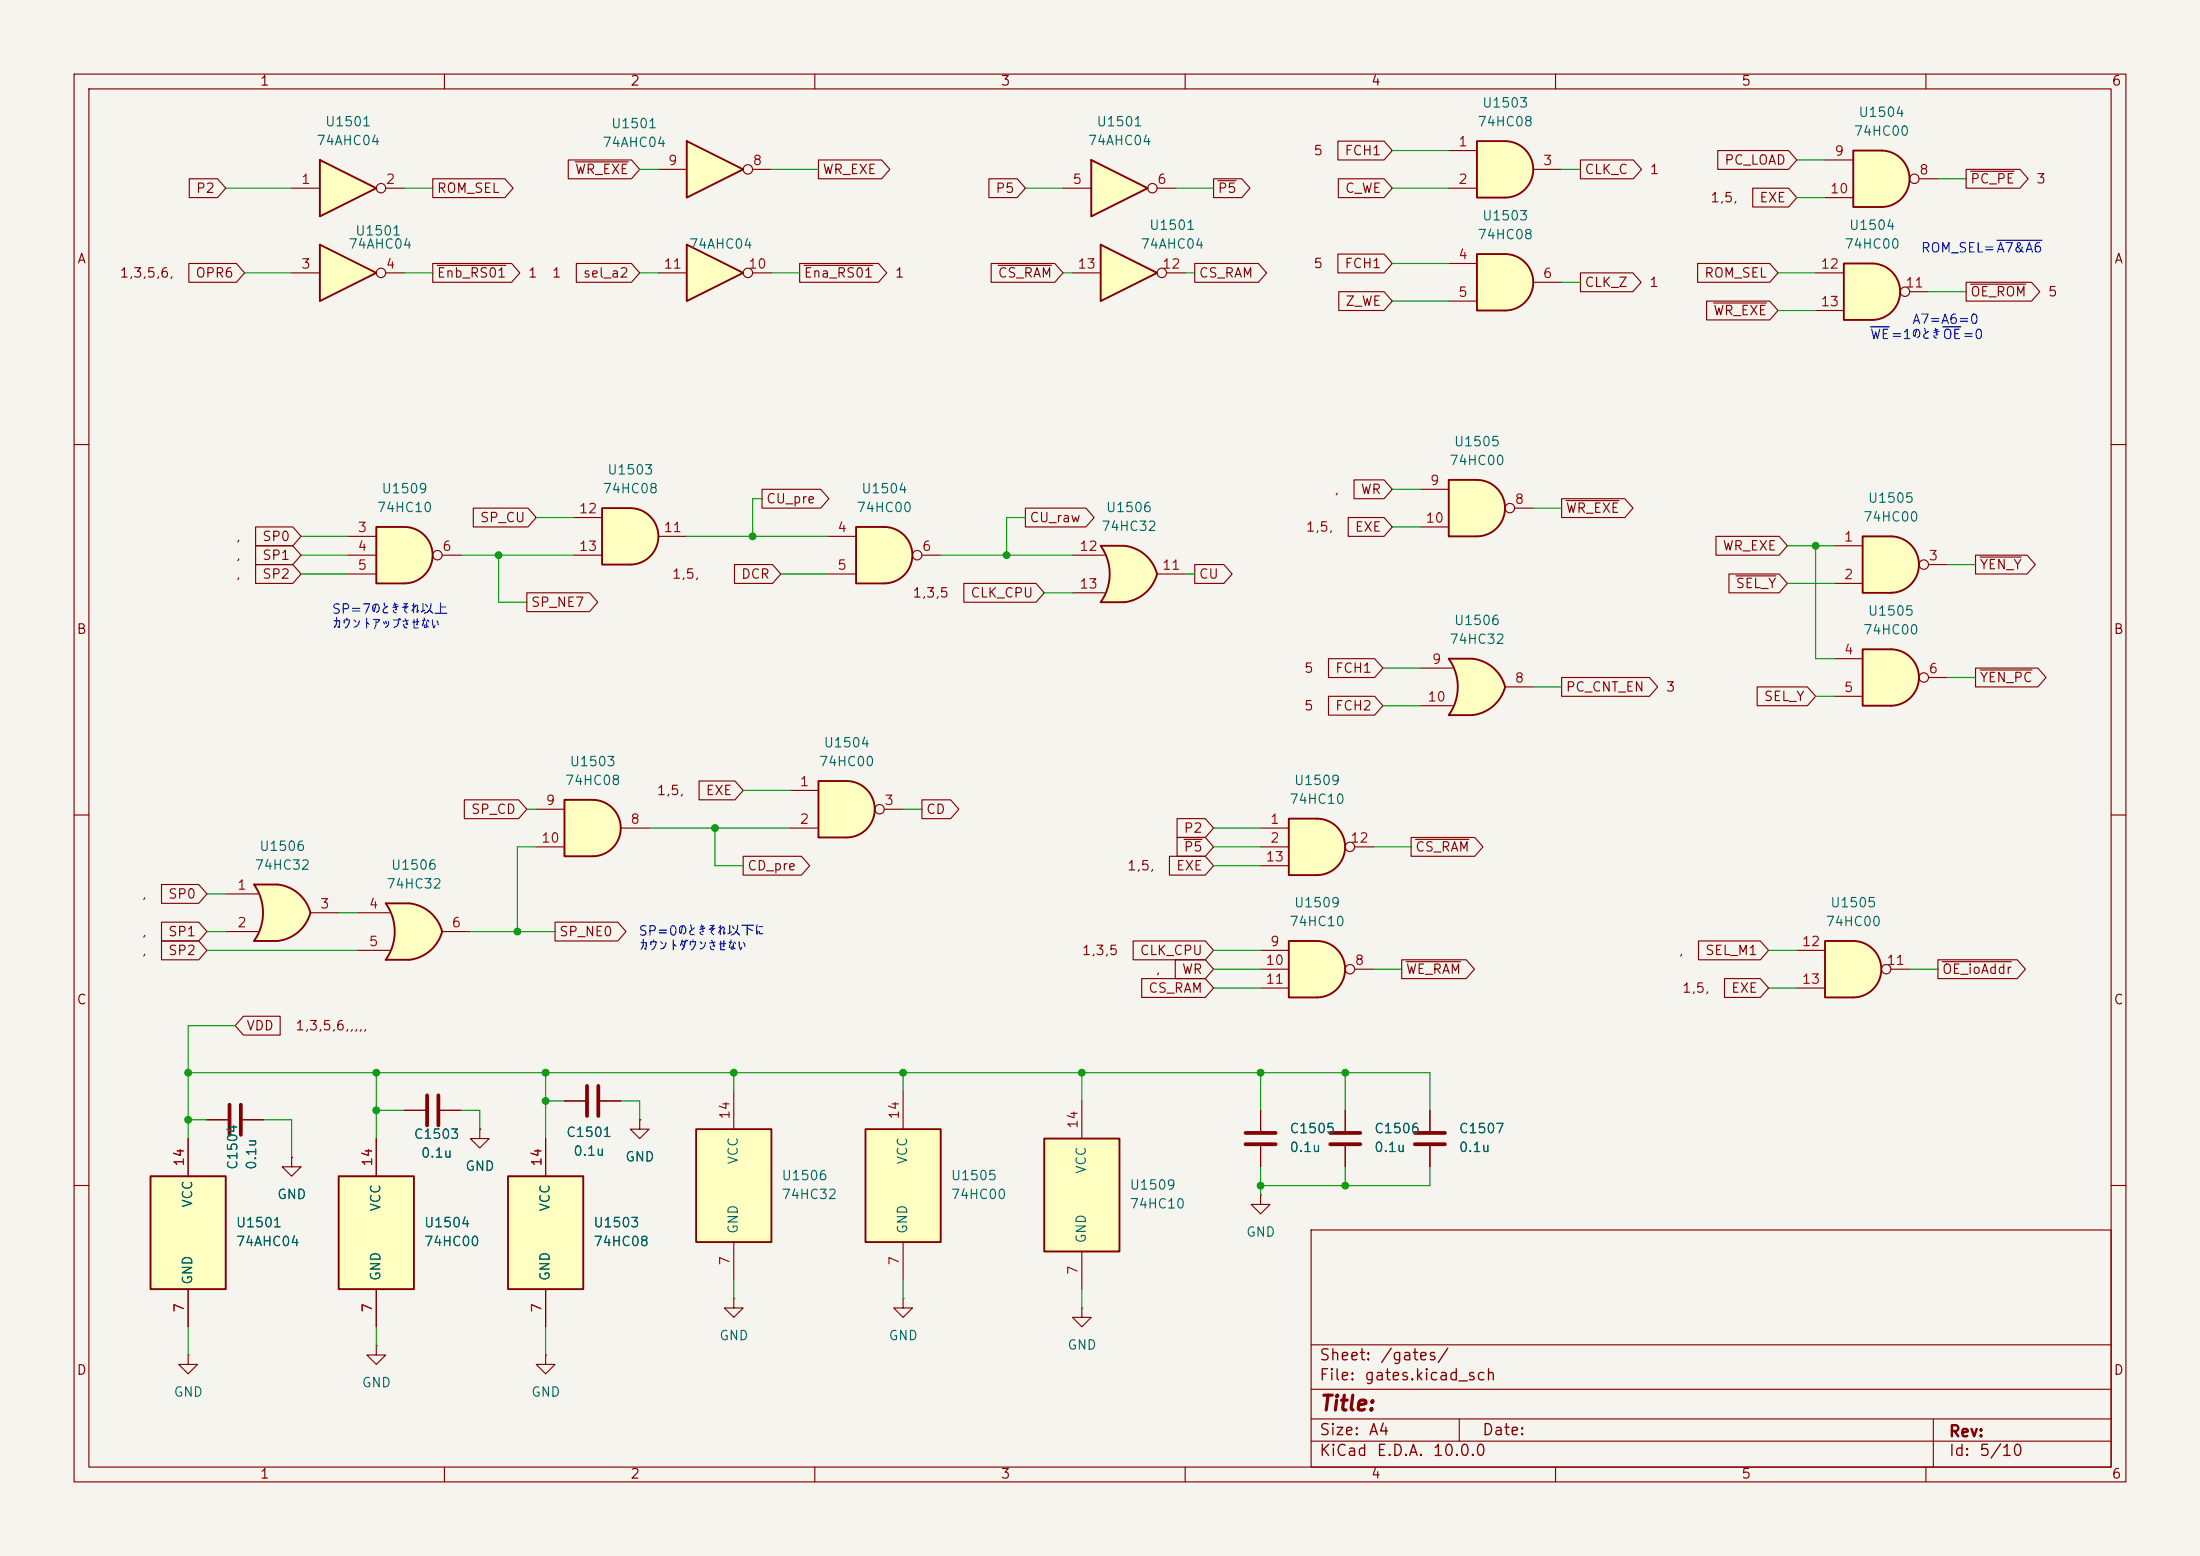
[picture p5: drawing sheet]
<svg xmlns="http://www.w3.org/2000/svg" width="297mm" height="210mm" viewBox="0 0 297 210" stroke-linecap="round" stroke-linejoin="round" font-family="sans-serif">
<path d="M0 0h297v210h-297z" fill="#f5f4ef" stroke="#f5f4ef" stroke-width=".14"/>
<g fill="none" stroke="#840000" stroke-width=".15">
<path d="M10 10h277v190h-277zM12 12h273v186h-273zM60 10v2M110 10v2M160 10v2M210 10v2M260 10v2M10 60h2M285 60h2M10 110h2M285 110h2M10 160h2"/>
<path d="M177 166h108v32h-108zM285 160h2M60 198v2M110 198v2M160 198v2M177 194.5h108M177 191.5h108M177 187.5h108M177 181.5h108M197 191.5v3M210 198v2M260 198v2"/>
<path d="M261 191.5v6.5"/>
</g>
<path d="M119.4 71.1a3.8 3.8 0 0 1 3.8 3.8 3.8 3.8 0 0 1-3.8 3.8z" fill="#ffffc2" stroke="#ffffc2" stroke-width=".14"/>
<path d="M115.6 71.1h3.8v7.6h-3.8z" fill="#ffffc2"/>
<path d="M115.6 71.1h3.8a3.8 3.8 0 0 1 3.8 3.8 3.8 3.8 0 0 1-3.8 3.8h-3.8z" fill="none" stroke="#840000" stroke-width=".25"/>
<g fill="none" stroke="#840000" stroke-width=".15">
<path d="M111.8 72.4h3.8M111.8 77.5h3.8M124.5 74.9h2.5"/>
<circle cx="123.8" cy="74.9" r=".63"/>
</g>
<path d="M80 108a3.8 3.8 0 0 1 3.8 3.8 3.8 3.8 0 0 1-3.8 3.8z" fill="#ffffc2" stroke="#ffffc2" stroke-width=".14"/>
<path d="M76.2 108h3.8v7.6h-3.8z" fill="#ffffc2"/>
<path d="M76.2 108h3.8a3.8 3.8 0 0 1 3.8 3.8 3.8 3.8 0 0 1-3.8 3.8h-3.8z" fill="none" stroke="#840000" stroke-width=".25"/>
<path d="M72.4 109.2h3.8M72.4 114.3h3.8M83.8 111.8h3.8M146 176.5v1.3h1.3l-1.3 1.3-1.2-1.3h1.2M146 176.5h.1" fill="none" stroke="#840000" stroke-width=".15"/>
<path d="M116.8 152.4h10.2v15.2h-10.2z" fill="#ffffc2"/>
<path d="M116.8 152.4h10.2v15.2h-10.2z" fill="none" stroke="#840000" stroke-width=".25"/>
<path d="M121.9 147.3v5.1M121.9 167.6v5.1" fill="none" stroke="#840000" stroke-width=".15"/>
<path d="M195.6 88.9h3.2M195.6 96.5h3.2" fill="none" stroke="#ffffc2" stroke-width=".14"/>
<g fill="#ffffc2" stroke="#ffffc2" stroke-width=".14">
<path d="M198.2 91.4l5 1.3a5.2 5.2 0 0 1-4.4 3.8z"/>
<path d="M198.8 88.9a5.1 5.1 0 0 1 4.4 3.8l-5 1.3z"/>
</g>
<path d="M195.6 88.9h3.2v7.6h-3.2a6.7 6.7 0 0 0 0-7.6z" fill="#ffffc2"/>
<path d="M198.8 88.9h-3.2a6.6 6.6 0 0 1 0 7.6h3.2M198.8 88.9a5.2 5.2 0 0 1 4.4 3.8 5.2 5.2 0 0 1-4.4 3.8" fill="none" stroke="#840000" stroke-width=".25"/>
<path d="M191.8 90.2h4.3M191.8 95.3h4.3M203.2 92.7h3.8" fill="none" stroke="#840000" stroke-width=".15"/>
<path d="M177.8 110.5a3.8 3.8 0 0 1 3.8 3.8 3.8 3.8 0 0 1-3.8 3.8z" fill="#ffffc2" stroke="#ffffc2" stroke-width=".14"/>
<path d="M174 110.5h3.8v7.6h-3.8z" fill="#ffffc2"/>
<path d="M174 110.5h3.8a3.8 3.8 0 0 1 3.8 3.8 3.8 3.8 0 0 1-3.8 3.8h-3.8z" fill="none" stroke="#840000" stroke-width=".25"/>
<g fill="none" stroke="#840000" stroke-width=".15">
<path d="M170.2 111.8h3.8M170.2 114.3h3.8M170.2 116.8h3.8M182.9 114.3h2.5"/>
<circle cx="182.2" cy="114.3" r=".63"/>
</g>
<path d="M114.3 105.4a3.8 3.8 0 0 1 3.8 3.8 3.8 3.8 0 0 1-3.8 3.8z" fill="#ffffc2" stroke="#ffffc2" stroke-width=".14"/>
<path d="M110.5 105.4h3.8v7.6h-3.8z" fill="#ffffc2"/>
<path d="M110.5 105.4h3.8a3.8 3.8 0 0 1 3.8 3.8 3.8 3.8 0 0 1-3.8 3.8h-3.8z" fill="none" stroke="#840000" stroke-width=".25"/>
<g fill="none" stroke="#840000" stroke-width=".15">
<path d="M106.7 106.7h3.8M106.7 111.8h3.8M119.4 109.2h2.5M27.9 151.1h2.8M32.8 151.1h2.8M54.6 149.9h2.8M59.4 149.9h2.8"/>
<circle cx="118.7" cy="109.2" r=".63"/>
</g>
<path d="M31 149.1v4.1M32.5 149.1v4.1M57.7 147.8v4.1M59.2 147.8v4.1" fill="none" stroke="#840000" stroke-width=".51"/>
<path d="M20.3 158.8h10.2v15.2h-10.2z" fill="#ffffc2"/>
<path d="M20.3 158.8h10.2v15.2h-10.2z" fill="none" stroke="#840000" stroke-width=".25"/>
<path d="M25.4 153.7v5.1M25.4 174v5.1" fill="none" stroke="#840000" stroke-width=".15"/>
<path d="M34.3 119.4h3.2M34.3 127h3.2" fill="none" stroke="#ffffc2" stroke-width=".14"/>
<g fill="#ffffc2" stroke="#ffffc2" stroke-width=".14">
<path d="M36.9 121.8l5 1.4a5.2 5.2 0 0 1-4.4 3.8z"/>
<path d="M37.5 119.4a5.1 5.1 0 0 1 4.4 3.8l-5 1.3z"/>
</g>
<path d="M34.3 119.4h3.2v7.6h-3.2a6.7 6.7 0 0 0 0-7.6z" fill="#ffffc2"/>
<path d="M37.5 119.4h-3.2a6.6 6.6 0 0 1 0 7.6h3.2M37.5 119.4a5.1 5.1 0 0 1 4.4 3.8 5.2 5.2 0 0 1-4.4 3.8" fill="none" stroke="#840000" stroke-width=".25"/>
<path d="M30.5 120.7h4.3M30.5 125.7h4.3M41.9 123.2h3.8" fill="none" stroke="#840000" stroke-width=".15"/>
<path d="M199.4 64.8a3.8 3.8 0 0 1 3.8 3.8 3.8 3.8 0 0 1-3.8 3.8z" fill="#ffffc2" stroke="#ffffc2" stroke-width=".14"/>
<path d="M195.6 64.8h3.8v7.6h-3.8z" fill="#ffffc2"/>
<path d="M195.6 64.8h3.8a3.8 3.8 0 0 1 3.8 3.8 3.8 3.8 0 0 1-3.8 3.8h-3.8z" fill="none" stroke="#840000" stroke-width=".25"/>
<g fill="none" stroke="#840000" stroke-width=".15">
<path d="M191.8 66h3.8M191.8 71.1h3.8M204.5 68.6h2.5"/>
<circle cx="203.8" cy="68.6" r=".63"/>
</g>
<path d="M203.2 34.3a3.8 3.8 0 0 1 3.8 3.8 3.8 3.8 0 0 1-3.8 3.8z" fill="#ffffc2" stroke="#ffffc2" stroke-width=".14"/>
<path d="M199.4 34.3h3.8v7.6h-3.8z" fill="#ffffc2"/>
<path d="M199.4 34.3h3.8a3.8 3.8 0 0 1 3.8 3.8 3.8 3.8 0 0 1-3.8 3.8h-3.8z" fill="none" stroke="#840000" stroke-width=".25"/>
<path d="M195.6 35.6h3.8M207 38.1h3.8M195.6 40.6h3.8" fill="none" stroke="#840000" stroke-width=".15"/>
<path d="M52.1 121.9h3.1M52.1 129.5h3.1" fill="none" stroke="#ffffc2" stroke-width=".14"/>
<g fill="#ffffc2" stroke="#ffffc2" stroke-width=".14">
<path d="M54.7 124.4l5 1.3a5.2 5.2 0 0 1-4.4 3.8z"/>
<path d="M55.3 121.9a5.1 5.1 0 0 1 4.4 3.8l-5 1.3z"/>
</g>
<path d="M52.1 121.9h3.1v7.6h-3.1a6.7 6.7 0 0 0 0-7.6z" fill="#ffffc2"/>
<path d="M55.2 121.9h-3.1a6.6 6.6 0 0 1 0 7.6h3.1M55.3 121.9a5.1 5.1 0 0 1 4.4 3.8 5.2 5.2 0 0 1-4.4 3.8" fill="none" stroke="#840000" stroke-width=".25"/>
<path d="M48.3 123.2h4.3M48.3 128.3h4.3M59.7 125.7h3.8M121.9 175.3v1.2h1.3l-1.3 1.3-1.3-1.3h1.3M121.9 175.3h.1M73.7 182.9v1.3h1.2l-1.2 1.2-1.3-1.2h1.3M73.7 182.9h.1" fill="none" stroke="#840000" stroke-width=".15"/>
<path d="M141 153.7h10.1v15.2h-10.1z" fill="#ffffc2"/>
<path d="M141 153.7h10.1v15.2h-10.1z" fill="none" stroke="#840000" stroke-width=".25"/>
<path d="M146 148.6v5.1M146 168.9v5.1" fill="none" stroke="#840000" stroke-width=".15"/>
<path d="M148.6 73.7h3.2M148.6 81.3h3.2" fill="none" stroke="#ffffc2" stroke-width=".14"/>
<g fill="#ffffc2" stroke="#ffffc2" stroke-width=".14">
<path d="M151.2 76.1l5 1.4a5.2 5.2 0 0 1-4.4 3.8z"/>
<path d="M151.8 73.7a5.1 5.1 0 0 1 4.4 3.8l-5 1.3z"/>
</g>
<path d="M148.6 73.7h3.2v7.6h-3.2a6.7 6.7 0 0 0 0-7.6z" fill="#ffffc2"/>
<path d="M148.6 73.7h3.2a5.1 5.1 0 0 1 4.4 3.8 5.2 5.2 0 0 1-4.4 3.8h-3.2a6.6 6.6 0 0 0 0-7.6z" fill="none" stroke="#840000" stroke-width=".25"/>
<path d="M144.8 74.9h4.3M156.2 77.5h3.8M144.8 80h4.3M64.8 152.4v1.3h1.2l-1.2 1.2-1.3-1.2h1.3M64.8 152.4h.1" fill="none" stroke="#840000" stroke-width=".15"/>
<path d="M45.7 158.8h10.2v15.2h-10.2z" fill="#ffffc2"/>
<path d="M45.7 158.8h10.2v15.2h-10.2z" fill="none" stroke="#840000" stroke-width=".25"/>
<path d="M39.4 156.2v1.3h1.2l-1.2 1.3-1.3-1.3h1.3M39.4 156.2h.1M50.8 153.7v5.1M50.8 174v5.1M25.4 182.9v1.3h1.3l-1.3 1.2-1.3-1.2h1.3M25.4 182.9h.1" fill="none" stroke="#840000" stroke-width=".15"/>
<path d="M147.3 21.6l7.6 3.8-7.6 3.8z" fill="#ffffc2"/>
<path d="M147.3 21.6l7.6 3.8-7.6 3.8z" fill="none" stroke="#840000" stroke-width=".25"/>
<g fill="none" stroke="#840000" stroke-width=".15">
<path d="M143.5 25.4h3.8M156.2 25.4h2.5"/>
<circle cx="155.6" cy="25.4" r=".63"/>
</g>
<path d="M148.6 33l7.6 3.8-7.6 3.8z" fill="#ffffc2"/>
<path d="M148.6 33l7.6 3.8-7.6 3.8z" fill="none" stroke="#840000" stroke-width=".25"/>
<g fill="none" stroke="#840000" stroke-width=".15">
<path d="M144.8 36.8h3.8M157.5 36.8h2.5M170.2 149.9v2.8M170.2 154.7v2.8M181.6 149.9v2.8M181.6 154.7v2.8M193 149.9v2.8M193 154.7v2.8M170.2 161.3v1.3h1.2l-1.2 1.2-1.3-1.2h1.3M170.2 161.3h.1M50.8 181.6v1.3h1.3l-1.3 1.3-1.3-1.3h1.3M50.8 181.6h.1"/>
<circle cx="156.8" cy="36.8" r=".63"/>
</g>
<path d="M168.1 154.4h4.1M168.1 152.9h4.1M179.6 154.4h4M179.6 152.9h4M191 154.4h4.1M191 152.9h4.1" fill="none" stroke="#840000" stroke-width=".51"/>
<path d="M177.8 127a3.8 3.8 0 0 1 3.8 3.8 3.8 3.8 0 0 1-3.8 3.8z" fill="#ffffc2" stroke="#ffffc2" stroke-width=".14"/>
<path d="M174 127h3.8v7.6h-3.8z" fill="#ffffc2"/>
<path d="M174 127h3.8a3.8 3.8 0 0 1 3.8 3.8 3.8 3.8 0 0 1-3.8 3.8h-3.8z" fill="none" stroke="#840000" stroke-width=".25"/>
<g fill="none" stroke="#840000" stroke-width=".15">
<path d="M170.2 130.8h3.8M170.2 128.3h3.8M170.2 133.4h3.8M182.9 130.8h2.5M76.2 148.6h2.8M81 148.6h2.8M99.1 175.3v1.2h1.2l-1.2 1.3-1.3-1.3h1.3M99.1 175.3h.1"/>
<circle cx="182.2" cy="130.8" r=".63"/>
</g>
<path d="M79.2 146.6v4M80.8 146.6v4" fill="none" stroke="#840000" stroke-width=".51"/>
<path d="M94 152.4h10.1v15.2h-10.1z" fill="#ffffc2"/>
<path d="M94 152.4h10.1v15.2h-10.1z" fill="none" stroke="#840000" stroke-width=".25"/>
<path d="M86.4 151.1v1.3h1.2l-1.2 1.3-1.3-1.3h1.3M86.4 151.1h.1M99.1 147.3v5.1M99.1 167.6v5.1" fill="none" stroke="#840000" stroke-width=".15"/>
<path d="M68.6 158.8h10.1v15.2h-10.1z" fill="#ffffc2"/>
<path d="M68.6 158.8h10.1v15.2h-10.1z" fill="none" stroke="#840000" stroke-width=".25"/>
<path d="M73.7 153.7v5.1M73.7 174v5.1" fill="none" stroke="#840000" stroke-width=".15"/>
<path d="M85.1 68.6a3.8 3.8 0 0 1 3.8 3.8 3.8 3.8 0 0 1-3.8 3.8z" fill="#ffffc2" stroke="#ffffc2" stroke-width=".14"/>
<path d="M81.3 68.6h3.8v7.6h-3.8z" fill="#ffffc2"/>
<path d="M81.3 68.6h3.8a3.8 3.8 0 0 1 3.8 3.8 3.8 3.8 0 0 1-3.8 3.8h-3.8z" fill="none" stroke="#840000" stroke-width=".25"/>
<path d="M77.5 69.9h3.8M77.5 74.9h3.8M88.9 72.4h3.8" fill="none" stroke="#840000" stroke-width=".15"/>
<path d="M250.2 127a3.8 3.8 0 0 1 3.8 3.8 3.8 3.8 0 0 1-3.8 3.8z" fill="#ffffc2" stroke="#ffffc2" stroke-width=".14"/>
<path d="M246.4 127h3.8v7.6h-3.8z" fill="#ffffc2"/>
<path d="M246.4 127h3.8a3.8 3.8 0 0 1 3.8 3.8 3.8 3.8 0 0 1-3.8 3.8h-3.8z" fill="none" stroke="#840000" stroke-width=".25"/>
<g fill="none" stroke="#840000" stroke-width=".15">
<path d="M242.6 128.3h3.8M242.6 133.4h3.8M255.3 130.8h2.5"/>
<circle cx="254.6" cy="130.8" r=".63"/>
</g>
<path d="M252.7 35.6a3.8 3.8 0 0 1 3.8 3.8 3.8 3.8 0 0 1-3.8 3.8z" fill="#ffffc2" stroke="#ffffc2" stroke-width=".14"/>
<path d="M248.9 35.6h3.8v7.6h-3.8z" fill="#ffffc2"/>
<path d="M248.9 35.6h3.8a3.8 3.8 0 0 1 3.8 3.8 3.8 3.8 0 0 1-3.8 3.8h-3.8z" fill="none" stroke="#840000" stroke-width=".25"/>
<g fill="none" stroke="#840000" stroke-width=".15">
<path d="M245.1 36.8h3.8M257.8 39.4h2.5M245.1 41.9h3.8"/>
<circle cx="257.2" cy="39.4" r=".63"/>
</g>
<path d="M254 20.3a3.8 3.8 0 0 1 3.8 3.8 3.8 3.8 0 0 1-3.8 3.8z" fill="#ffffc2" stroke="#ffffc2" stroke-width=".14"/>
<path d="M250.2 20.3h3.8v7.6h-3.8z" fill="#ffffc2"/>
<path d="M250.2 20.3h3.8a3.8 3.8 0 0 1 3.8 3.8 3.8 3.8 0 0 1-3.8 3.8h-3.8z" fill="none" stroke="#840000" stroke-width=".25"/>
<g fill="none" stroke="#840000" stroke-width=".15">
<path d="M246.4 21.6h3.8M246.4 26.7h3.8M259.1 24.1h2.5"/>
<circle cx="258.4" cy="24.1" r=".63"/>
</g>
<path d="M255.3 87.6a3.8 3.8 0 0 1 3.8 3.8 3.8 3.8 0 0 1-3.8 3.9z" fill="#ffffc2" stroke="#ffffc2" stroke-width=".14"/>
<path d="M251.5 87.6h3.8v7.7h-3.8z" fill="#ffffc2"/>
<path d="M251.5 87.6h3.8a3.8 3.8 0 0 1 3.8 3.8 3.8 3.8 0 0 1-3.8 3.9h-3.8z" fill="none" stroke="#840000" stroke-width=".25"/>
<g fill="none" stroke="#840000" stroke-width=".15">
<path d="M247.6 88.9h3.9M247.6 94h3.9M260.3 91.4h2.6"/>
<circle cx="259.7" cy="91.4" r=".63"/>
</g>
<path d="M255.3 72.4a3.8 3.8 0 0 1 3.8 3.8 3.8 3.8 0 0 1-3.8 3.8z" fill="#ffffc2" stroke="#ffffc2" stroke-width=".14"/>
<path d="M251.5 72.4h3.8v7.6h-3.8z" fill="#ffffc2"/>
<path d="M251.5 72.4h3.8a3.8 3.8 0 0 1 3.8 3.8 3.8 3.8 0 0 1-3.8 3.8h-3.8z" fill="none" stroke="#840000" stroke-width=".25"/>
<g fill="none" stroke="#840000" stroke-width=".15">
<path d="M247.6 73.7h3.9M247.6 78.7h3.9M260.3 76.2h2.6"/>
<circle cx="259.7" cy="76.2" r=".63"/>
</g>
<path d="M203.2 19.1a3.8 3.8 0 0 1 3.8 3.8 3.8 3.8 0 0 1-3.8 3.8z" fill="#ffffc2" stroke="#ffffc2" stroke-width=".14"/>
<path d="M199.4 19.1h3.8v7.6h-3.8z" fill="#ffffc2"/>
<path d="M199.4 19.1h3.8a3.8 3.8 0 0 1 3.8 3.8 3.8 3.8 0 0 1-3.8 3.8h-3.8z" fill="none" stroke="#840000" stroke-width=".25"/>
<path d="M195.6 20.3h3.8M195.6 25.4h3.8M207 22.9h3.8" fill="none" stroke="#840000" stroke-width=".15"/>
<path d="M54.6 71.1a3.8 3.8 0 0 1 3.8 3.8 3.8 3.8 0 0 1-3.8 3.8z" fill="#ffffc2" stroke="#ffffc2" stroke-width=".14"/>
<path d="M50.8 71.1h3.8v7.6h-3.8z" fill="#ffffc2"/>
<path d="M50.8 71.1h3.8a3.8 3.8 0 0 1 3.8 3.8 3.8 3.8 0 0 1-3.8 3.8h-3.8z" fill="none" stroke="#840000" stroke-width=".25"/>
<g fill="none" stroke="#840000" stroke-width=".15">
<path d="M47 72.4h3.8M47 74.9h3.8M47 77.5h3.8M59.7 74.9h2.5"/>
<circle cx="59.1" cy="74.9" r=".63"/>
</g>
<path d="M92.7 19.1l7.6 3.8-7.6 3.8z" fill="#ffffc2"/>
<path d="M92.7 19.1l7.6 3.8-7.6 3.8z" fill="none" stroke="#840000" stroke-width=".25"/>
<g fill="none" stroke="#840000" stroke-width=".15">
<path d="M88.9 22.9h3.8M101.6 22.9h2.5"/>
<circle cx="101" cy="22.9" r=".63"/>
</g>
<path d="M92.7 33l7.6 3.8-7.6 3.8z" fill="#ffffc2"/>
<path d="M92.7 33l7.6 3.8-7.6 3.8z" fill="none" stroke="#840000" stroke-width=".25"/>
<g fill="none" stroke="#840000" stroke-width=".15">
<path d="M88.9 36.8h3.8M101.6 36.8h2.5"/>
<circle cx="101" cy="36.8" r=".63"/>
</g>
<path d="M43.2 21.6l7.6 3.8-7.6 3.8z" fill="#ffffc2"/>
<path d="M43.2 21.6l7.6 3.8-7.6 3.8z" fill="none" stroke="#840000" stroke-width=".25"/>
<g fill="none" stroke="#840000" stroke-width=".15">
<path d="M39.4 25.4h3.8M52.1 25.4h2.5"/>
<circle cx="51.4" cy="25.4" r=".63"/>
</g>
<path d="M43.2 33l7.6 3.8-7.6 3.8z" fill="#ffffc2"/>
<path d="M43.2 33l7.6 3.8-7.6 3.8z" fill="none" stroke="#840000" stroke-width=".25"/>
<g fill="none" stroke="#840000" stroke-width=".15">
<path d="M180.6 19h6.2l1.2 1.3-1.2 1.3h-6.2zM25.5 35.6h6.4l1.1 1.2-1.1 1.3h-6.4zM25.6 24.1h3.8l1.1 1.3-1.1 1.3h-3.8zM39.4 36.8h3.8M52.1 36.8h2.5M58.4 35.6h10.7l1.1 1.2-1.1 1.3h-10.7zM58.4 24.1h9.8l1.1 1.3-1.1 1.3h-9.8zM59 35.8h9.3M76.7 21.6h8.5l1.2 1.3-1.2 1.2h-8.5zM77.7 21.8h7.1M77.8 35.6h7.4l1.2 1.2-1.2 1.3h-7.4zM107.9 35.6h10.7l1.1 1.2-1.1 1.3h-10.7z"/>
<path d="M108.6 35.8h9.2M110.5 21.6h8.5l1.1 1.3-1.1 1.2h-8.5zM133.5 24.1h3.8l1.1 1.3-1.1 1.3h-3.8zM133.8 35.6h8.6l1.1 1.2-1.1 1.3h-8.6zM134.7 35.8h7.3M161.3 35.6h8.6l1.1 1.2-1.1 1.3h-8.6zM163.8 24.1h3.8l1.2 1.3-1.2 1.3h-3.8zM164.4 24.4h2.5M180.6 34.3h6.2l1.2 1.3-1.2 1.2h-6.2zM180.7 24.1h6.1l1.2 1.3-1.2 1.3h-6.1zM180.7 39.4h6.1l1.2 1.2-1.2 1.3h-6.1zM213.4 36.8h7l1.2 1.3-1.2 1.3h-7z"/>
<path d="M213.4 21.6h7.1l1.1 1.3-1.1 1.2h-7.1zM229.2 35.6h9.7l1.1 1.2-1.1 1.3h-9.7zM231.9 20.3h9.6l1.1 1.3-1.1 1.3h-9.6zM236.6 25.4h4.9l1.1 1.3-1.1 1.2h-4.9zM265.4 38.1h8.9l1.1 1.3-1.1 1.2h-8.9zM265.4 22.9h7.3l1.1 1.2-1.1 1.3h-7.3zM266 38.4h7.5M266 23.1h5.9M230.4 40.6h8.5l1.1 1.3-1.1 1.3h-8.5zM231.3 40.9h7.2M34.5 76.2h5l1.1 1.3-1.1 1.2h-5zM34.5 71.1h5l1.1 1.3-1.1 1.3h-5z"/>
<path d="M34.5 73.7h5l1.1 1.2-1.1 1.3h-5zM63.9 68.6h7.4l1.1 1.3-1.1 1.2h-7.4zM99.2 76.2h5.1l1.1 1.3-1.1 1.2h-5.1zM102.9 66h7.9l1.1 1.3-1.1 1.3h-7.9zM130.1 78.7h9.8l1.1 1.3-1.1 1.3h-9.8zM138.4 68.6h8.2l1.1 1.3-1.1 1.2h-8.2zM161.3 76.2h3.9l1.1 1.3-1.1 1.2h-3.9zM182 69.8h4.8l1.2 1.3-1.2 1.3h-4.8zM182.8 64.8h4l1.2 1.2-1.2 1.3h-4zM210.8 67.3h8.6l1.1 1.3-1.1 1.3h-8.6zM211.4 67.6h7.2M231.7 72.4h8.5l1.1 1.3-1.1 1.2h-8.5z"/>
<path d="M233.4 77.5h6.8l1.1 1.2-1.1 1.3h-6.8zM234.4 77.7h5.3M266.7 74.9h7l1.1 1.3-1.1 1.3h-7zM267.3 75.2h5.6M71.1 80h8.5l1.1 1.3-1.1 1.3h-8.5zM179.3 94h6.3l1.1 1.3-1.1 1.2h-6.3zM179.3 88.9h6.3l1.1 1.3-1.1 1.2h-6.3zM210.8 91.4h11.9l1.1 1.3-1.1 1.3h-11.9zM237.2 92.7h6.8l1.1 1.3-1.1 1.3h-6.8zM266.7 90.2h8.4l1.1 1.2-1.1 1.3h-8.4zM267.3 90.4h7M21.8 119.4h5l1.1 1.3-1.1 1.2h-5z"/>
<path d="M62.7 107.9h7.3l1.1 1.3-1.1 1.3h-7.3zM94.4 105.4h4.8l1.1 1.3-1.1 1.3h-4.8zM100.3 115.6h7.9l1.1 1.2-1.1 1.3h-7.9zM124.5 107.9h3.8l1.1 1.3-1.1 1.3h-3.8zM157.9 115.6h4.8l1.1 1.2-1.1 1.3h-4.8zM158.9 110.5h3.8l1.1 1.3-1.1 1.2h-3.8zM158.9 113h3.8l1.1 1.3-1.1 1.3h-3.8zM159.8 113.3h2.5M190.5 113h8.6l1.1 1.3-1.1 1.3h-8.6zM191.1 113.3h7.2M21.8 124.5h5l1.1 1.2-1.1 1.3h-5zM21.8 127h5l1.1 1.3-1.1 1.2h-5z"/>
<path d="M32.9 137.2h4.9v2.5h-4.9l-1.2-1.3zM74.9 124.5h8.5l1.1 1.2-1.1 1.3h-8.5zM153 127h9.7l1.1 1.3-1.1 1.2h-9.7zM154.1 132.1h8.6l1.1 1.3-1.1 1.2h-8.6zM158.7 129.5h4l1.1 1.3-1.1 1.3h-4zM189.2 129.5h8.7l1.2 1.3-1.2 1.3h-8.7zM189.8 129.8h7.4M229.3 127h8.3l1.2 1.3-1.2 1.2h-8.3zM232.8 132.1h4.8l1.2 1.3-1.2 1.2h-4.8zM261.6 129.5h10.7l1.1 1.3-1.1 1.3h-10.7zM262.2 129.8h9.3M25.4 153.7v5.1"/>
<path d="M27.9 151.1h2.8M32.8 151.1h2.8M39.4 156.2h.1M50.8 153.7v5.1M54.6 149.9h2.8M59.4 149.9h2.8M64.8 152.4h.1M73.7 153.7v5.1M76.2 148.6h2.8M81 148.6h2.8M86.4 151.1h.1M170.2 149.9v2.8"/>
<path d="M170.2 154.7v2.8M181.6 149.9v2.8M181.6 154.7v2.8M193 149.9v2.8M193 154.7v2.8M25.4 174v5.1M50.8 174v5.1M73.7 174v5.1"/>
<circle cx="51.4" cy="36.8" r=".63"/>
</g>
<g fill="none" stroke="#009600" stroke-width=".15">
<path d="M30.5 25.4h8.9M33 36.8h6.4M54.6 25.4h3.8M54.6 36.8h3.8M86.4 22.9h2.5M86.4 36.8h2.5M104.1 22.9h6.4M104.1 36.8h3.8M138.4 25.4h5.1M143.5 36.8h1.3M158.7 25.4h5.1M160 36.8h1.3"/>
<path d="M188 25.4h7.6M188 35.6h7.6M188 20.3h7.6M210.8 22.9h2.6M210.8 38.1h2.6M240 36.8h5.1M242.6 26.7h3.8M242.6 21.6h3.8M260.3 39.4h5.1M261.6 24.1h3.8M188 40.6h7.6M240 41.9h5.1"/>
<path d="M40.6 77.5h6.4M40.6 74.9h6.4M40.6 72.4h6.4M62.2 74.9h15.3M67.3 74.9v6.4h3.8M72.4 69.9h5.1M92.7 72.4h19.1M102.9 67.3h-1.3v5.1M105.4 77.5h6.4M127 74.9h17.8M138.4 69.9h-2.5v5M160 77.5h1.3"/>
<path d="M188 66h3.8M188 71.1h3.8M207 68.6h3.8M241.3 73.7h6.3M241.3 78.7h6.3M245.1 73.7v15.2h2.5M262.9 76.2h3.8M141 80h3.8M186.7 95.3h5.1M186.7 90.2h5.1M207 92.7h3.8M245.1 94h2.5"/>
<path d="M262.9 91.4h3.8M71.1 109.2h1.3M72.4 114.3h-2.6v11.4M87.6 111.8h19.1M96.5 111.8v5h3.8M100.3 106.7h6.4M121.9 109.2h2.6M163.8 114.3h6.4M163.8 111.8h6.4M163.8 116.8h6.4M185.4 114.3h5.1M27.9 125.7h2.6"/>
<path d="M27.9 128.3h20.4M27.9 120.7h2.6M31.7 138.4h-6.3v15.3M45.7 123.2h2.6M63.5 125.7h11.4M163.8 133.4h6.4M163.8 128.3h6.4M163.8 130.8h6.4M185.4 130.8h3.8M238.8 133.4h3.8M238.8 128.3h3.8M257.8 130.8h3.8"/>
<path d="M25.4 144.8h167.6v5.1M25.4 151.1h2.5M35.6 151.1h3.8v5.1M50.8 144.8v8.9M50.8 149.9h3.8M62.2 149.9h2.6v2.5M73.7 148.6h2.5M73.7 144.8v8.9M83.8 148.6h2.6v2.5M99.1 144.8v2.5M121.9 144.8v2.5M146 144.8v3.8"/>
<path d="M170.2 144.8v5.1M170.2 157.5v3.8M181.6 144.8v5.1M181.6 157.5v2.5M193 157.5v2.5h-22.8M25.4 179.1v3.8M50.8 179.1v2.5M73.7 179.1v3.8M99.1 172.7v2.6M121.9 172.7v2.6M146 174v2.5"/>
</g>
<path d="M269.5 32.4h6.2M252.5 44.1h2.5M262.3 44.1h2.4" fill="none" stroke="#0000c2" stroke-width=".15"/>
<g fill="#009600" stroke="#009600" stroke-width=".14">
<circle cx="50.8" cy="144.8" r=".46"/>
<circle cx="50.8" cy="149.9" r=".46"/>
<circle cx="25.4" cy="151.1" r=".46"/>
<circle cx="73.7" cy="148.6" r=".46"/>
<circle cx="25.4" cy="144.8" r=".46"/>
<circle cx="101.6" cy="72.4" r=".46"/>
<circle cx="135.9" cy="74.9" r=".46"/>
<circle cx="67.3" cy="74.9" r=".46"/>
<circle cx="181.6" cy="160" r=".46"/>
<circle cx="121.9" cy="144.8" r=".46"/>
<circle cx="146" cy="144.8" r=".46"/>
<circle cx="170.2" cy="160" r=".46"/>
<circle cx="170.2" cy="144.8" r=".46"/>
<circle cx="69.8" cy="125.7" r=".46"/>
<circle cx="73.7" cy="144.8" r=".46"/>
<circle cx="99.1" cy="144.8" r=".46"/>
<circle cx="96.5" cy="111.8" r=".46"/>
<circle cx="245.1" cy="73.7" r=".46"/>
<circle cx="181.6" cy="144.8" r=".46"/>
</g>
<text font-size="2" fill="#840000" x="178" y="190.9">Title:</text>
<g font-size="1.5" fill="#840000">
<text x="178" y="184">Sheet:</text>
<text x="186.2" y="184">/gates/</text>
<text x="178" y="186.7">File:</text>
<text x="184.1" y="186.7">gates.kicad_sch</text>
<text x="178" y="196.9">KiCad</text>
<text x="178" y="194.1">Size:</text>
<text x="184.7" y="194.1">A4</text>
<text x="185.7" y="196.9">E.D.A.</text>
<text x="193.3" y="196.9">10.0.0</text>
<text x="200" y="194.1">Date:</text>
<text x="263" y="194.3">Rev:</text>
<text x="263" y="196.9">Id:</text>
<text x="267.1" y="196.9">5/10</text>
</g>
<g font-size="1.3" fill="#840000">
<text x="35" y="11.9">1</text>
<text x="85" y="11.9">2</text>
<text x="135" y="11.9">3</text>
<text x="185" y="11.9">4</text>
<text x="235" y="11.9">5</text>
<text x="285" y="11.9">6</text>
<text x="77.5" y="23.8">WR_EXE</text>
<text x="111" y="23.8">WR_EXE</text>
<text x="177.2" y="21.3">5</text>
<text x="181.4" y="21.3">FCH1</text>
<text x="213.8" y="23.8">CLK_C</text>
<text x="222.6" y="23.8">1</text>
<text x="232.7" y="22.5">PC_LOAD</text>
<text x="26.4" y="26.4">P2</text>
<text x="58.9" y="26.4">ROM_SEL</text>
<text x="134.3" y="26.4">P5</text>
<text x="164.3" y="26.4">P5</text>
<text x="181.5" y="26.4">C_WE</text>
<text x="230.8" y="27.6">1,5,</text>
<text x="237.4" y="27.6">EXE</text>
<text x="265.9" y="25.1">PC_PE</text>
<text x="274.8" y="25.1">3</text>
<text x="10.3" y="35.9">A</text>
<text x="285.3" y="35.9">A</text>
<text x="16.1" y="37.8">1,3,5,6,</text>
<text x="26.3" y="37.8">OPR6</text>
<text x="58.9" y="37.8">Enb_RS01</text>
<text x="71.2" y="37.8">1</text>
<text x="74.4" y="37.8">1</text>
<text x="78.6" y="37.8">sel_a2</text>
<text x="108.4" y="37.8">Ena_RS01</text>
<text x="120.7" y="37.8">1</text>
<text x="134.6" y="37.8">CS_RAM</text>
<text x="161.8" y="37.8">CS_RAM</text>
<text x="177.2" y="36.5">5</text>
<text x="181.4" y="36.5">FCH1</text>
<text x="181.6" y="41.6">Z_WE</text>
<text x="213.8" y="39.1">CLK_Z</text>
<text x="222.6" y="39.1">1</text>
<text x="230" y="37.8">ROM_SEL</text>
<text x="265.9" y="40.3">OE_ROM</text>
<text x="276.4" y="40.3">5</text>
<text x="231.2" y="42.9">WR_EXE</text>
<text x="64.7" y="70.8">SP_CU</text>
<text x="103.3" y="68.3">CU_pre</text>
<text x="138.9" y="70.8">CU_raw</text>
<text x="180" y="67">,</text>
<text x="183.6" y="67">WR</text>
<text x="211.3" y="69.5">WR_EXE</text>
<text x="31.7" y="73.3">,</text>
<text x="31.7" y="75.9">,</text>
<text x="35.3" y="73.3">SP0</text>
<text x="35.3" y="75.9">SP1</text>
<text x="176.2" y="72.1">1,5,</text>
<text x="182.8" y="72.1">EXE</text>
<text x="232.5" y="74.6">WR_EXE</text>
<text x="267.2" y="77.2">YEN_Y</text>
<text x="31.7" y="78.4">,</text>
<text x="35.3" y="78.4">SP2</text>
<text x="71.6" y="82.2">SP_NE7</text>
<text x="90.6" y="78.4">1,5,</text>
<text x="100" y="78.4">DCR</text>
<text x="123.1" y="81">1,3,5</text>
<text x="130.9" y="81">CLK_CPU</text>
<text x="161.8" y="78.4">CU</text>
<text x="234.2" y="79.7">SEL_Y</text>
<text x="10.3" y="85.9">B</text>
<text x="285.3" y="85.9">B</text>
<text x="176" y="91.1">5</text>
<text x="180.2" y="91.1">FCH1</text>
<text x="211.3" y="93.7">PC_CNT_EN</text>
<text x="224.8" y="93.7">3</text>
<text x="238" y="94.9">SEL_Y</text>
<text x="267.2" y="92.4">YEN_PC</text>
<text x="176" y="96.2">5</text>
<text x="180.2" y="96.2">FCH2</text>
<text x="88.6" y="107.6">1,5,</text>
<text x="95.2" y="107.6">EXE</text>
<text x="63.5" y="110.2">SP_CD</text>
<text x="124.9" y="110.2">CD</text>
<text x="159.7" y="112.7">P2</text>
<text x="100.8" y="117.8">CD_pre</text>
<text x="152.1" y="117.8">1,5,</text>
<text x="158.7" y="117.8">EXE</text>
<text x="159.7" y="115.3">P5</text>
<text x="191" y="115.3">CS_RAM</text>
<text x="19" y="121.6">,</text>
<text x="22.6" y="121.6">SP0</text>
<text x="19" y="126.7">,</text>
<text x="19" y="129.2">,</text>
<text x="22.6" y="126.7">SP1</text>
<text x="22.6" y="129.2">SP2</text>
<text x="75.4" y="126.7">SP_NE0</text>
<text x="146" y="129.2">1,3,5</text>
<text x="153.8" y="129.2">CLK_CPU</text>
<text x="155.9" y="131.8">,</text>
<text x="159.5" y="131.8">WR</text>
<text x="189.7" y="131.8">WE_RAM</text>
<text x="226.5" y="129.2">,</text>
<text x="230.1" y="129.2">SEL_M1</text>
<text x="262.1" y="131.8">OE_ioAddr</text>
<text x="10.3" y="135.9">C</text>
<text x="154.9" y="134.3">CS_RAM</text>
<text x="227" y="134.3">1,5,</text>
<text x="233.6" y="134.3">EXE</text>
<text x="285.3" y="135.9">C</text>
<text x="33.2" y="139.4">VDD</text>
<text x="39.8" y="139.4">1,3,5,6,,,,,</text>
<text x="10.3" y="185.9">D</text>
<text x="285.3" y="185.9">D</text>
<text x="35" y="199.9">1</text>
<text x="85" y="199.9">2</text>
<text x="135" y="199.9">3</text>
<text x="185" y="199.9">4</text>
<text x="235" y="199.9">5</text>
<text x="285" y="199.9">6</text>
</g>
<g font-size="1.3" fill="#006464">
<text x="43.8" y="17.4">U1501</text>
<text x="82.4" y="17.6">U1501</text>
<text x="147.9" y="17.4">U1501</text>
<text x="199.4" y="17.4">74HC08</text>
<text x="200" y="14.8">U1503</text>
<text x="250.8" y="16.1">U1504</text>
<text x="42.6" y="19.9">74AHC04</text>
<text x="81.2" y="20.2">74AHC04</text>
<text x="146.8" y="19.9">74AHC04</text>
<text x="250.2" y="18.6">74HC00</text>
<text x="46.9" y="33.9">74AHC04</text>
<text x="47.9" y="32.1">U1501</text>
<text x="92.9" y="33.9">74AHC04</text>
<text x="153.9" y="33.9">74AHC04</text>
<text x="155.1" y="31.3">U1501</text>
<text x="199.4" y="32.6">74HC08</text>
<text x="200" y="30.1">U1503</text>
<text x="248.9" y="33.9">74HC00</text>
<text x="249.5" y="31.3">U1504</text>
<text x="81.9" y="64.4">U1503</text>
<text x="195.6" y="63.1">74HC00</text>
<text x="196.2" y="60.6">U1505</text>
<text x="50.8" y="69.4">74HC10</text>
<text x="51.4" y="66.9">U1509</text>
<text x="81.3" y="66.9">74HC08</text>
<text x="115.6" y="69.4">74HC00</text>
<text x="116.2" y="66.9">U1504</text>
<text x="148.6" y="72">74HC32</text>
<text x="149.2" y="69.4">U1506</text>
<text x="251.4" y="70.7">74HC00</text>
<text x="252.1" y="68.2">U1505</text>
<text x="252.1" y="83.4">U1505</text>
<text x="195.6" y="87.2">74HC32</text>
<text x="196.2" y="84.7">U1506</text>
<text x="251.4" y="86">74HC00</text>
<text x="111.1" y="101.2">U1504</text>
<text x="76.2" y="106.3">74HC08</text>
<text x="76.8" y="103.7">U1503</text>
<text x="110.5" y="103.7">74HC00</text>
<text x="174.6" y="106.3">U1509</text>
<text x="174" y="108.8">74HC10</text>
<text x="34.3" y="117.7">74HC32</text>
<text x="34.9" y="115.2">U1506</text>
<text x="52.7" y="117.7">U1506</text>
<text x="52.1" y="120.2">74HC32</text>
<text x="174" y="125.3">74HC10</text>
<text x="174.6" y="122.8">U1509</text>
<text x="246.4" y="125.3">74HC00</text>
<text x="247" y="122.8">U1505</text>
<text x="55.8" y="154">C1503</text>
<text x="76.3" y="153.8">C1501</text>
<text x="174" y="153.3">C1505</text>
<text x="174" y="155.8">0.1u</text>
<text x="185.4" y="153.3">C1506</text>
<text x="185.4" y="155.8">0.1u</text>
<text x="196.9" y="153.3">C1507</text>
<text x="196.9" y="155.8">0.1u</text>
<text x="32.4" y="158" transform="rotate(-90 32.4 158)">C1504</text>
<text x="34.9" y="158" transform="rotate(-90 34.9 158)">0.1u</text>
<text x="56.7" y="156.6">0.1u</text>
<text x="62.7" y="158.3">GND</text>
<text x="77.3" y="156.3">0.1u</text>
<text x="84.3" y="157.1">GND</text>
<text x="99.9" y="157.2" transform="rotate(-90 99.9 157.2)">VCC</text>
<text x="105.4" y="159.6">U1506</text>
<text x="122.8" y="157.2" transform="rotate(-90 122.8 157.2)">VCC</text>
<text x="128.3" y="159.6">U1505</text>
<text x="146.9" y="158.5" transform="rotate(-90 146.9 158.5)">VCC</text>
<text x="152.4" y="160.9">U1509</text>
<text x="26.3" y="163.1" transform="rotate(-90 26.3 163.1)">VCC</text>
<text x="31.8" y="166">U1501</text>
<text x="37.3" y="162.2">GND</text>
<text x="51.7" y="163.6" transform="rotate(-90 51.7 163.6)">VCC</text>
<text x="57.2" y="166">U1504</text>
<text x="74.5" y="163.6" transform="rotate(-90 74.5 163.6)">VCC</text>
<text x="80" y="166">U1503</text>
<text x="99.9" y="166.6" transform="rotate(-90 99.9 166.6)">GND</text>
<text x="105.4" y="162.2">74HC32</text>
<text x="122.8" y="166.6" transform="rotate(-90 122.8 166.6)">GND</text>
<text x="128.3" y="162.2">74HC00</text>
<text x="146.9" y="167.9" transform="rotate(-90 146.9 167.9)">GND</text>
<text x="152.4" y="163.4">74HC10</text>
<text x="168.1" y="167.2">GND</text>
<text x="26.3" y="173.5" transform="rotate(-90 26.3 173.5)">GND</text>
<text x="31.8" y="168.5">74AHC04</text>
<text x="51.7" y="173" transform="rotate(-90 51.7 173)">GND</text>
<text x="57.2" y="168.5">74HC00</text>
<text x="74.5" y="173" transform="rotate(-90 74.5 173)">GND</text>
<text x="80" y="168.5">74HC08</text>
<text x="97" y="181.2">GND</text>
<text x="119.9" y="181.2">GND</text>
<text x="144" y="182.5">GND</text>
<text x="23.4" y="188.8">GND</text>
<text x="48.8" y="187.6">GND</text>
<text x="71.6" y="188.8">GND</text>
</g>
<g font-size="1.3" fill="#a90000">
<text x="90.1" y="22.6">9</text>
<text x="101.5" y="22.6">8</text>
<text x="196.8" y="20.1">1</text>
<text x="208.2" y="22.6">3</text>
<text x="247.6" y="21.3">9</text>
<text x="259" y="23.9">8</text>
<text x="40.6" y="25.1">1</text>
<text x="52" y="25.1">2</text>
<text x="144.7" y="25.1">5</text>
<text x="156.1" y="25.1">6</text>
<text x="196.8" y="25.1">2</text>
<text x="247" y="26.4">10</text>
<text x="196.8" y="35.3">4</text>
<text x="40.6" y="36.6">3</text>
<text x="52" y="36.6">4</text>
<text x="89.5" y="36.6">11</text>
<text x="100.9" y="36.6">10</text>
<text x="145.4" y="36.6">13</text>
<text x="156.8" y="36.6">12</text>
<text x="196.8" y="40.4">5</text>
<text x="208.2" y="37.8">6</text>
<text x="245.7" y="36.6">12</text>
<text x="245.7" y="41.7">13</text>
<text x="257.1" y="39.1">11</text>
<text x="193" y="65.8">9</text>
<text x="78.1" y="69.6">12</text>
<text x="192.4" y="70.9">10</text>
<text x="204.4" y="68.3">8</text>
<text x="48.2" y="72.1">3</text>
<text x="48.2" y="74.7">4</text>
<text x="48.2" y="77.2">5</text>
<text x="59.6" y="74.7">6</text>
<text x="78.1" y="74.7">13</text>
<text x="89.5" y="72.1">11</text>
<text x="113" y="72.1">4</text>
<text x="113" y="77.2">5</text>
<text x="124.4" y="74.7">6</text>
<text x="145.6" y="74.7">12</text>
<text x="156.8" y="77.2">11</text>
<text x="248.8" y="73.4">1</text>
<text x="260.3" y="75.9">3</text>
<text x="145.6" y="79.8">13</text>
<text x="248.8" y="78.5">2</text>
<text x="193.2" y="89.9">9</text>
<text x="248.8" y="88.6">4</text>
<text x="192.6" y="95">10</text>
<text x="204.4" y="92.5">8</text>
<text x="248.8" y="93.7">5</text>
<text x="260.3" y="91.2">6</text>
<text x="107.9" y="106.4">1</text>
<text x="73.6" y="109">9</text>
<text x="85" y="111.5">8</text>
<text x="107.9" y="111.5">2</text>
<text x="119.3" y="109">3</text>
<text x="171.4" y="111.5">1</text>
<text x="73" y="114">10</text>
<text x="170.8" y="116.6">13</text>
<text x="171.4" y="114">2</text>
<text x="182.2" y="114">12</text>
<text x="31.9" y="120.4">1</text>
<text x="31.9" y="125.5">2</text>
<text x="43.1" y="122.9">3</text>
<text x="49.7" y="122.9">4</text>
<text x="60.9" y="125.5">6</text>
<text x="49.7" y="128">5</text>
<text x="170.8" y="130.6">10</text>
<text x="171.4" y="128">9</text>
<text x="182.8" y="130.6">8</text>
<text x="243.2" y="128">12</text>
<text x="254.6" y="130.6">11</text>
<text x="170.8" y="133.1">11</text>
<text x="243.2" y="133.1">13</text>
<text x="98.8" y="151.2" transform="rotate(-90 98.8 151.2)">14</text>
<text x="121.7" y="151.2" transform="rotate(-90 121.7 151.2)">14</text>
<text x="145.8" y="152.4" transform="rotate(-90 145.8 152.4)">14</text>
<text x="25.1" y="157.5" transform="rotate(-90 25.1 157.5)">14</text>
<text x="50.5" y="157.5" transform="rotate(-90 50.5 157.5)">14</text>
<text x="73.4" y="157.5" transform="rotate(-90 73.4 157.5)">14</text>
<text x="98.8" y="170.9" transform="rotate(-90 98.8 170.9)">7</text>
<text x="121.7" y="170.9" transform="rotate(-90 121.7 170.9)">7</text>
<text x="145.8" y="172.2" transform="rotate(-90 145.8 172.2)">7</text>
<text x="25.1" y="177.2" transform="rotate(-90 25.1 177.2)">7</text>
<text x="50.5" y="177.2" transform="rotate(-90 50.5 177.2)">7</text>
<text x="73.4" y="177.2" transform="rotate(-90 73.4 177.2)">7</text>
</g>
<g font-size="1.3" fill="#0000c2">
<text x="259.2" y="34.4">ROM_SEL=A7&amp;A6</text>
<text x="252.4" y="46.1">WE=1のときOE=0</text>
<text x="258.1" y="44">A7=A6=0</text>
<text x="44.7" y="83.2">SP=7のときそれ以上</text>
<text x="44.7" y="85.2">カウントアップさせない</text>
<text x="86.1" y="126.6">SP=0のときそれ以下に</text>
<text x="86.1" y="128.6">カウントダウンさせない</text>
</g>
</svg>
